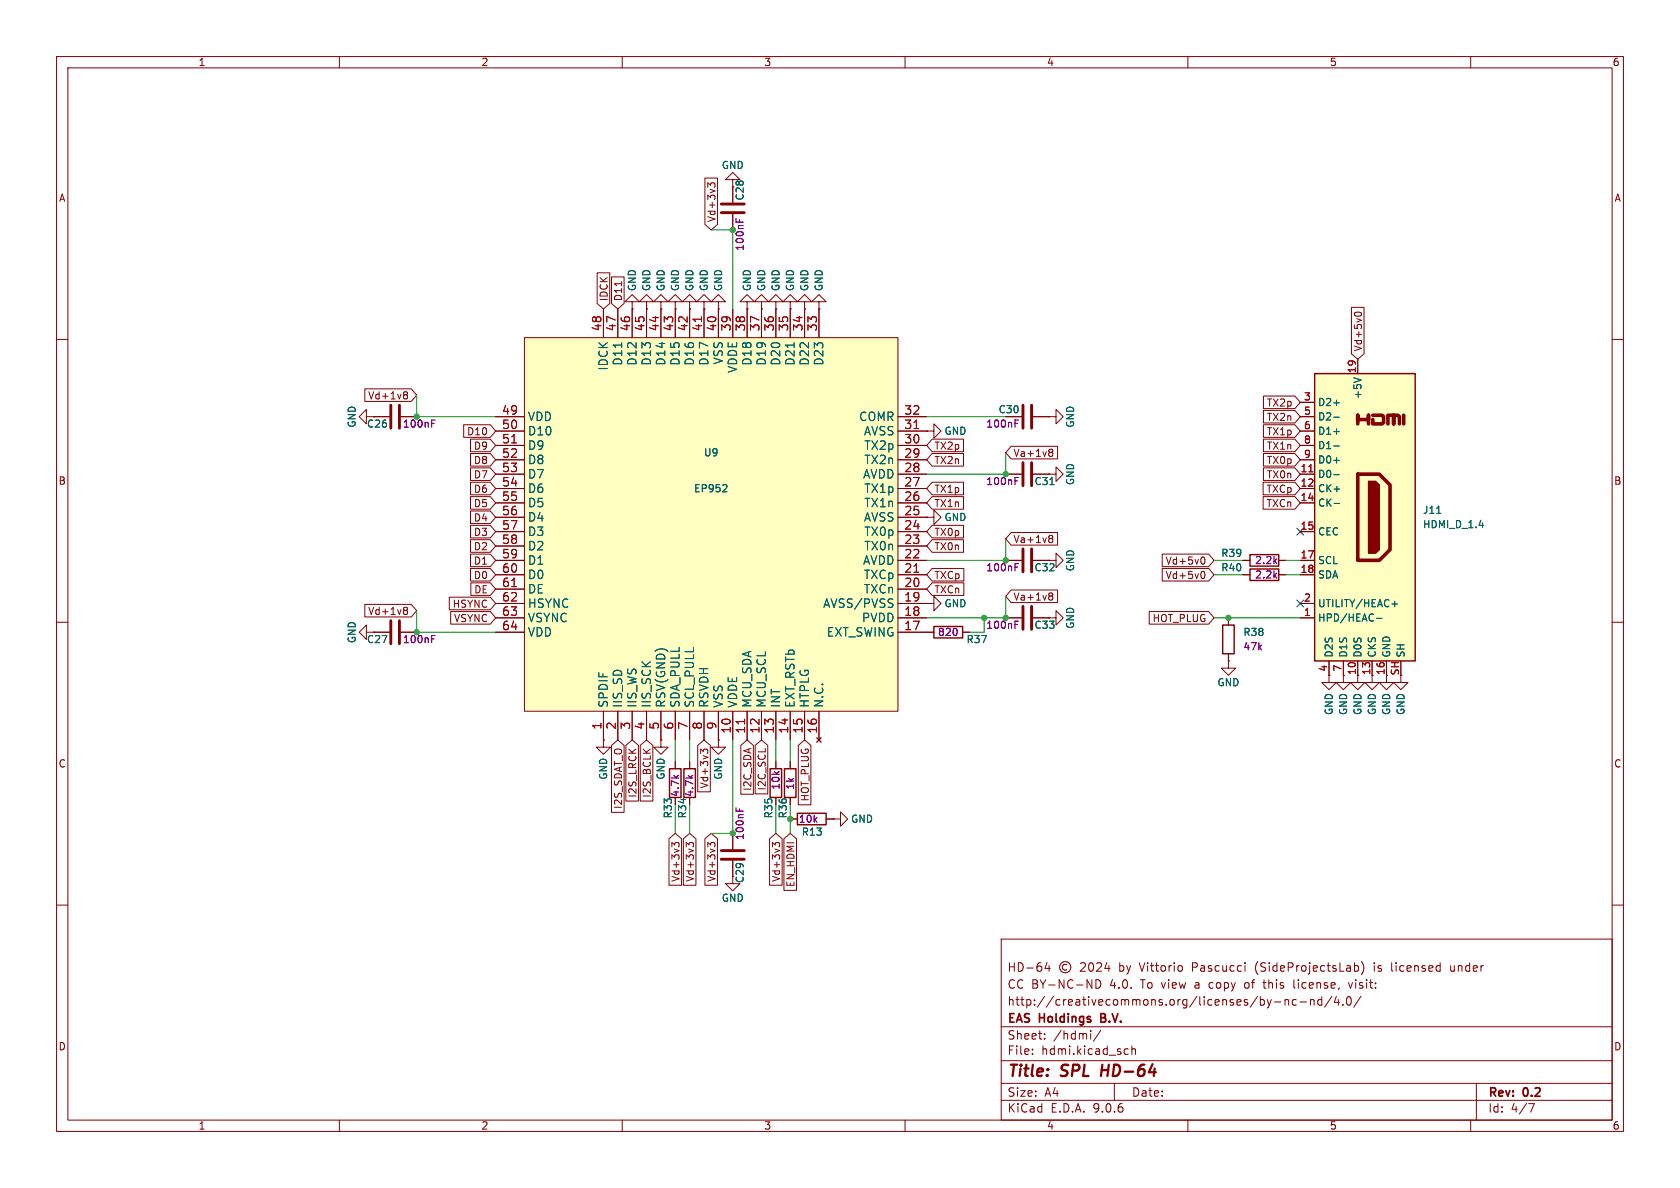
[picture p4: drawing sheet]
<svg xmlns="http://www.w3.org/2000/svg" width="297mm" height="210mm" viewBox="0 0 297 210" stroke-linecap="round" stroke-linejoin="round" font-family="sans-serif">
<g fill="none" stroke="#840000" stroke-width=".18">
<path d="M10 10h277v190h-277zM12 12h273v186h-273zM60 10v2M110 10v2M160 10v2M210 10v2M260 10v2M132.1 53.3h1.2l-1.2-1.2-1.3 1.2h1.3v1.3M132.1 54.6h.1M137.2 53.3h1.2l-1.2-1.2-1.3 1.2h1.3v1.3M137.2 54.6h.1M10 60h2"/>
<path d="M285 60h2M177.8 99.1h2.8M182.6 99.1h2.8M185.4 99.1h1.3v1.2l1.3-1.2-1.3-1.3v1.3M185.4 99.1h.1M219.7 99.1h1.3M226.1 99.1h1.2M10 110h2M64.8 111.8v-1.3l-1.3 1.3 1.3 1.2v-1.2h1.2M66 111.8h.1M163.8 106.7h1.3v-1.3l1.3 1.3-1.3 1.3v-1.3M163.8 106.7h.1"/>
<path d="M163.8 111.8h1.3M170.2 111.8h1.2M217.2 116.8v1.3h1.2l-1.2 1.3-1.3-1.3h1.3M217.2 116.8h.1M217.2 109.2v1.3M217.2 115.6v1.2M219.7 101.6h1.3M226.1 101.6h1.2M285 110h2M10 160h2M177 166h108v32h-108zM185.1 170.1l-.4 1.1h1"/>
<path d="M185.5 170.7v1M188.6 170.6a.52 .52 0 0 0-.8 .4 .52 .52 0 0 0 .8 .4M191 170.3l.6-.1 .2 .1 .1 .3-.9 1.1h.9M192.6 170.3l.2-.1a.81 .81 0 0 1 .6 .6 .81 .81 0 0 1-.3 .8l-.1 .1a.81 .81 0 0 1-.4-1.4zM193.7 173.2a.76 .76 0 0 1 .9 .7 .76 .76 0 0 1-.9 .8zM193.9 170.3l.6-.1 .2 .1v.3l-.9 1.1h.9M195.7 170.1l-.4 1.1h.9M196 170.7v1M208.9 170.8l.1 .2v.4l-.1 .2M220.1 170.2v.1M220.1 170.7v1M220.1 173.8v.8"/>
<path d="M223.2 173.7h.6M223.5 173.2v1.3l.2 .2M225.3 177.1h1.2M227.2 176.7v1M227.2 176.8l.2-.1 .3 .1 .1 .9M228.7 173.2v1.3l.3 .2M229.2 176.8l-.5-.1-.2 .3v.4l.1 .2h.6M229.8 177.1h1.2M231.7 176.8l.2-.1 .3 .1 .1 .9M231.7 176.7v1M233.7 176.8l-.5-.1-.2 .3v.4l.1 .2h.6M233.7 176.2v1.5"/>
<path d="M235.5 176.1l-1.3 2M236.2 176.1l-.3 1.1h.9M236.6 176.7v1M237.4 177.6v.1M238.2 176.3l.2-.1a.81 .81 0 0 1 .6 .6 .81 .81 0 0 1-.3 .8l-.2 .1a.81 .81 0 0 1-.3-1.4zM238.4 173.7l.3 1 .4-1M239.6 170.7h.3l.3 .3-.1 .6-.5 .1M240.6 176.1l-1.3 2M240.7 170a1.72 1.72 0 0 1 0 2.3M243 170.2v.1M243 170.7v1M246 170.2v1.3l.2 .2"/>
<path d="M256.5 170.7v.8v.1l.4 .1M285 160h2M60 198v2M110 198v2M160 198v2M177 194.5h108M177 191.5h108M177 187.5h108M177 181.5h108M182.5 186.3v.1M182.5 185.5v.1M184.7 183.6v.1"/>
<path d="M184.7 182.8v.1M192.8 182.7v1M194.6 182.1l-1.3 2M197 191.5v3M199 185.4l.5 .1M199.5 186.3l-.5 .1M200.1 185.5l.2-.1 .4 .1v.9M200.1 184.9v1.5M210 198v2M260 198v2M261 191.5v6.5M270.2 195.1h1l-.6 1.5"/>
<circle cx="188.3" cy="171" r="1"/>
</g>
<path d="M194.9 188.2l-.3 2" fill="none" stroke="#840000" stroke-width=".4"/>
<path d="M194.6 179.9h.5M195.1 179.2h-.5v1.5h.6" fill="none" stroke="#840000" stroke-width=".3"/>
<path d="M180.8 97v4.1M182.4 97v4.1" fill="none" stroke="#840000" stroke-width=".51"/>
<path d="M179.4 99.6h.6M179.4 100.2h.5" fill="none" stroke="#840084" stroke-width=".18"/>
<path d="M221 98h5.1v2.1h-5.1zM165.1 110.7h5.1v2.1h-5.1zM216.2 110.5h2v5.1h-2zM221 100.6h5.1v2h-5.1z" fill="none" stroke="#840000" stroke-width=".25"/>
<path d="M232.4 66h17.8v50.8h-17.8z" fill="#ffffc2"/>
<path d="M240 74.9v-1.5v.8h1.9v-.8v1.5M242.7 73.4h1.6l.3 .3v1l-.3 .2h-1.6v-.7M245.4 74.9v-1.5h1v1.5v-1.5h.7l.3 .3v1.2M248.2 73.4v1.5M240 83.8h3.8l1.9 1.9v11.5l-1.9 1.9h-3.8z" fill="none" stroke="#840000" stroke-width=".63"/>
<path d="M232.4 66h17.8v50.8h-17.8zM141 143.8h5v2h-5z" fill="none" stroke="#840000" stroke-width=".25"/>
<path d="M241.9 85.1h1.3l.6 .6v11.5l-.6 .6h-1.3z" fill="#840000" stroke="#840000" stroke-width=".25"/>
<g fill="none" stroke="#840000" stroke-width=".18">
<path d="M129.5 31.8h1.3l-1.3-1.3-1.2 1.3h1.2v1.2M129.5 33h.1M129.5 33v2.8M129.5 37.8v2.8M127 53.3h1.3l-1.3-1.2-1.3 1.2h1.3v1.3M127 54.6h.1M64.8 73.7v-1.3l-1.3 1.3 1.3 1.2v-1.2h1.2M66 73.7h.1M66 73.7h2.8M70.9 73.7h2.8M163.8 76.2h1.3v-1.3l1.3 1.3-1.3 1.3v-1.3M163.8 76.2h.1"/>
<path d="M229.9 71.1h2.5M229.9 73.7h2.5M229.9 76.2h2.5M229.9 78.7h2.5M240 63.5v2.5M229.9 81.3h2.5M229.9 83.8h2.5M229.9 86.4h2.5M229.9 88.9h2.5M229.9 94h2.5M229.9 99.1h2.5M66 111.8h2.8"/>
<path d="M70.9 111.8h2.8M229.9 101.6h2.5M229.9 106.7h2.5M229.9 109.2h2.5M234.9 116.8v3.9h1.3l-1.3 1.2-1.2-1.2h1.2M237.5 119.4v1.3h1.3l-1.3 1.2-1.3-1.2h1.3M237.5 119.4h.1M237.5 116.8v2.6M240 116.8v3.9h1.3l-1.3 1.2-1.2-1.2h1.2M242.6 116.8v3.9h1.2l-1.2 1.2-1.3-1.2h1.3M245.1 116.8v3.9h1.3l-1.3 1.2-1.3-1.2h1.3M247.6 119.4v1.3h1.3l-1.3 1.2-1.2-1.2h1.2"/>
<path d="M139.7 144.8h1.3M146 144.8h1.3M147.3 144.8h1.3v-1.3l1.3 1.3-1.3 1.3v-1.3M147.3 144.8h.1"/>
</g>
<g fill="none" stroke="#006464" stroke-width=".18">
<path d="M235.8 71.2h1M235.8 73.8h1M235.8 76.3h1M235.8 78.8h1M239.3 66.8l1.3 .4M235.8 81.4h1M235.8 83.9h1M235.9 89h.9M254 90.7h.7M261.5 92.9h.8M243.4 109.3h.9M246.1 106.8h.9"/>
<path d="M246.6 106.3v1"/>
</g>
<path d="M231.4 83.4h.7" fill="none" stroke="#a90000" stroke-width=".18"/>
<path d="M127.5 37.6h4.1M127.5 36.1h4.1M69.1 71.6v4.1M70.6 71.6v4.1M69.1 109.7v4.1M70.6 109.7v4.1" fill="none" stroke="#840000" stroke-width=".51"/>
<path d="M130.1 38.7v.6M130.7 38.8v.5M76.3 74.8h.4M76.3 74.2h.6M76.3 112.9h.4M76.3 112.3h.6" fill="none" stroke="#840084" stroke-width=".18"/>
<path d="M92.7 59.7h66v66h-66z" fill="#ffffc2"/>
<g fill="none" stroke="#840000" stroke-width=".18">
<path d="M124.6 31.5h2.2v8.2l-1.1 .9-1.1-.9zM126.4 32.9v-.3l-.2-.3-.5 .1-.1 .3-.5-.4v.8M129.5 33h.1M129.5 33v2.8M129.5 37.8v2.8M92.7 59.7h66v66h-66zM105.6 48.2h2.2v5.5l-1.1 .9-1.1-.9zM106.7 54.6v5.1M108.1 49h2.2v4.7l-1.1 .9-1.1-.9zM109.2 54.6v5.1M109.9 49.8v.7M111.8 53.3h1.2l-1.2-1.2-1.3 1.2h1.3v1.3"/>
<path d="M111.8 54.6h.1M111.8 54.6v5.1M114.3 53.3h1.3l-1.3-1.2-1.3 1.2h1.3v1.3M114.3 54.6h.1M114.3 54.6v5.1M116.8 53.3h1.3l-1.3-1.2-1.2 1.2h1.2v1.3M116.8 54.6h.1M116.8 54.6v5.1M119.4 53.3h1.2l-1.2-1.2-1.3 1.2h1.3v1.3M119.4 54.6h.1M119.4 54.6v5.1M121.9 53.3h1.3l-1.3-1.2-1.3 1.2h1.3v1.3"/>
<path d="M121.9 54.6h.1M121.9 54.6v5.1M124.5 53.3h1.2l-1.2-1.2-1.3 1.2h1.3v1.3M124.5 54.6h.1M124.5 54.6v5.1M127 54.6h.1M127 54.6v5.1M129.5 54.6v5.1M132.1 54.6h.1M132.1 54.6v5.1M134.6 53.3h1.3l-1.3-1.2-1.3 1.2h1.3v1.3M134.6 54.6h.1"/>
<path d="M134.6 54.6v5.1M137.2 54.6h.1M137.2 54.6v5.1M139.7 53.3h1.3l-1.3-1.2-1.3 1.2h1.3v1.3M139.7 54.6h.1M139.7 54.6v5.1M142.2 53.3h1.3l-1.3-1.2-1.2 1.2h1.2v1.3M142.2 54.6h.1M142.2 54.6v5.1M144.8 53.3h1.2l-1.2-1.2-1.3 1.2h1.3v1.3M144.8 54.6h.1M144.8 54.6v5.1"/>
<path d="M238.9 54.3h2.2v8.2l-1.1 1-1.1-1zM239.5 55.7l-.1-.1a.68 .68 0 0 1 .7-.4 .68 .68 0 0 1 .6 .4l-.1 .1M64.5 68.7h8.2l1 1.2-1 1.1h-8.2zM66 73.7h.1M66 73.7h2.8M70.9 73.7h2.8M71.6 69.3h.2l.2 .2-.2 .3M71.6 69.8h.2M71.8 69.8l.2 .2v.3l-.1 .2h-.3M82 75.1h4.7l.9 1.1-.9 1.1h-4.7zM83.2 77.6h3.5l.9 1.1-.9 1.2h-3.5zM87.6 73.7h5.1"/>
<path d="M87.6 76.2h5.1M87.6 78.7h5.1M158.7 73.7h5.1M158.7 76.2h5.1M158.7 78.7h5.1M163.8 76.2h.1M164.8 77.6h5.5v2.3h-5.5l-1-1.2zM177.8 73.7h2.8M178.8 78.9h8.2v2.2h-8.2l-1-1.1zM182.6 73.7h2.8M185.4 73.7h1.3v1.2l1.3-1.2-1.3-1.3v1.3M185.4 73.7h.1"/>
<path d="M185.6 79.4h.3l.2 .3-.2 .3M185.6 80h.3M185.9 80l.2 .2v.2l-.1 .2-.4 .1M223.4 75.1h5.5l1 1.1-1 1.1h-5.5zM223.4 72.5h5.5l1 1.2-1 1.1h-5.5zM223.4 77.6h5.5l1 1.1-1 1.2h-5.5zM223.4 70h5.5l1 1.1-1 1.1h-5.5zM229.9 73.7h2.5M229.9 76.2h2.5M229.9 78.7h2.5M229.9 71.1h2.5M240 63.5v2.5"/>
<path d="M83.2 80.2h3.5l.9 1.1-.9 1.1h-3.5zM83.2 97.9h3.5l.9 1.2-.9 1.1h-3.5zM83.2 92.9h3.5l.9 1.1-.9 1.1h-3.5zM83.2 95.4h3.5l.9 1.1-.9 1.1h-3.5zM83.2 90.3h3.5l.9 1.1-.9 1.2h-3.5zM83.2 87.8h3.5l.9 1.1-.9 1.1h-3.5zM83.2 85.2h3.5l.9 1.2-.9 1.1h-3.5zM83.2 82.7h3.5l.9 1.1-.9 1.1h-3.5zM87.6 81.3h5.1M87.6 83.8h5.1M87.6 86.4h5.1M87.6 88.9h5.1"/>
<path d="M87.6 91.4h5.1M87.6 94h5.1M87.6 96.5h5.1M87.6 99.1h5.1M158.7 81.3h5.1M158.7 83.8h5.1M158.7 86.4h5.1M158.7 88.9h5.1M158.7 91.4h5.1M158.7 94h5.1M158.7 96.5h5.1M158.7 99.1h5.1"/>
<path d="M163.8 91.4h1.3v-1.2l1.3 1.2-1.3 1.3v-1.3M163.8 91.4h.1M164.8 95.4h5.5v2.2h-5.5l-1-1.1zM164.8 85.2h5.5v2.3h-5.5l-1-1.1zM164.8 80.2h5.5v2.2h-5.5l-1-1.1zM164.8 92.9h5.5v2.2h-5.5l-1-1.1zM164.8 87.8h5.5v2.2h-5.5l-1-1.1zM177.8 83.8h2.8M177.8 99.1h2.8M178.8 94.1h8.2v2.3h-8.2l-1-1.1zM182.6 83.8h2.8M182.6 99.1h2.8"/>
<path d="M185.4 83.8h1.3v1.3l1.3-1.3-1.3-1.2v1.2M185.4 83.8h.1M185.4 99.1h.1M185.6 94.7h.3l.2 .2-.2 .3M185.6 95.2h.3M185.9 95.2l.2 .2v.3l-.1 .2h-.4M205.5 97.9h8.2l.9 1.2-.9 1.1h-8.2zM212.5 98.5h.1a.68 .68 0 0 1 .4 .6 .68 .68 0 0 1-.4 .6h-.1M219.7 99.1h1.3M223.3 87.8h5.6l1 1.1-1 1.1h-5.6zM223.3 85.2h5.6l1 1.2-1 1.1h-5.6zM223.4 80.2h5.5l1 1.1-1 1.1h-5.5z"/>
<path d="M223.4 82.7h5.5l1 1.1-1 1.1h-5.5zM226.1 99.1h1.2M229.9 81.3h2.5M229.9 83.8h2.5M229.9 86.4h2.5M229.9 88.9h2.5M229.9 94h2.5M229.9 99.1h2.5M64.5 106.8h8.2l1 1.2-1 1.1h-8.2zM66 111.8h.1M66 111.8h2.8M70.9 111.8h2.8"/>
<path d="M71.6 107.4h.2l.2 .2-.2 .3M71.6 107.9h.2M71.8 107.9l.2 .2v.3l-.1 .2h-.3M79.4 105.6h7.3l.9 1.1-.9 1.1h-7.3zM79.7 108.1h7l.9 1.1-.9 1.1h-7zM83.2 100.5h3.5l.9 1.1-.9 1.1h-3.5zM83.2 103h3.5l.9 1.1-.9 1.2h-3.5zM87.6 101.6h5.1M87.6 104.1h5.1M87.6 106.7h5.1M87.6 109.2h5.1M87.6 111.8h5.1"/>
<path d="M158.7 101.6h5.1M158.7 104.1h5.1M158.7 106.7h5.1M158.7 109.2h5.1M158.7 111.8h6.4M163.8 106.7h.1M164.8 103h5.6v2.3h-5.6l-1-1.2zM164.8 100.5h5.6v2.2h-5.6l-1-1.1zM170.2 111.8h1.2M177.8 109.2h2.8M178.8 104.3h8.2v2.2h-8.2l-1-1.1zM182.6 109.2h2.8"/>
<path d="M185.4 109.2h1.3v1.3l1.3-1.3-1.3-1.2v1.2M185.4 109.2h.1M185.6 104.8h.3l.2 .3-.2 .3M185.6 105.4h.3M185.9 105.4l.2 .2v.2l-.1 .2-.4 .1M203.2 108.1h10.5l.9 1.1-.9 1.1h-10.5zM205.5 100.5h8.2l.9 1.1-.9 1.1h-8.2zM212.5 101.1l.1-.1a.68 .68 0 0 1 .4 .6 .68 .68 0 0 1-.4 .7l-.1-.1M217.2 116.8h.1M217.2 109.2v1.3M217.2 115.6v1.2M219.7 101.6h1.3"/>
<path d="M226.1 101.6h1.2M229.9 101.6h2.5M229.9 106.7h2.5M229.9 109.2h2.5M234.9 116.8v2.6M237.5 119.4h.1M237.5 116.8v2.6M240 116.8v2.6M242.6 116.8v2.6M245.1 116.8v2.6M106.7 130.8v1.3h1.2l-1.2 1.3-1.3-1.3h1.3M106.7 130.8h.1"/>
<path d="M106.7 125.7v5.1M108.1 131.8l1.1-1 1.1 1v11.8h-2.2zM109.2 125.7v5.1M110.6 131.8l1.2-1 1.1 1v9.8h-2.3zM111.8 125.7v5.1M113.2 131.8l1.1-1 1.1 1v9.8h-2.2zM114.3 125.7v5.1M116.8 130.8v1.3h1.3l-1.3 1.3-1.2-1.3h1.2M116.8 130.8h.1M116.8 125.7v5.1M119.4 125.7v5.1M119.4 134.6v1.3"/>
<path d="M121.9 125.7v5.1M121.9 134.6v1.3M123.3 131.8l1.2-1 1.1 1v8.2h-2.3zM124.5 125.7v5.1M125.1 133v-.3l-.2-.3-.4 .1-.2 .3-.4-.4v.8M127 130.8v1.3h1.3l-1.3 1.3-1.3-1.3h1.3M127 130.8h.1M127 125.7v5.1M129.5 125.7v5.1M131 131.8l1.1-1 1.1 1v8.6h-2.2zM132.1 125.7v5.1M133.5 131.8l1.1-1 1.1 1v8.5h-2.2z"/>
<path d="M134.6 125.7v5.1M137.2 125.7v5.1M137.2 134.6v1.3M139.7 125.7v5.1M139.7 134.6v1.3M141.1 131.8l1.1-1 1.2 1v10.5h-2.3zM142.2 125.7v5.1M144.4 130.4l.8 .8M144.8 125.7v5.1M145.2 130.4l-.8 .8M118.3 148.3l1.1-1 1.1 1v8.2h-2.2zM120.1 149.5v-.3l-.3-.3-.4 .1-.1 .4-.5-.5v.8"/>
<path d="M120.8 148.3l1.1-1 1.1 1v8.2h-2.2zM122.6 149.5v-.3l-.3-.3-.4 .1-.1 .4-.5-.5v.8M124.6 148.3l1.1-1 1.1 1v8.2h-2.2zM126.4 149.5v-.3l-.2-.3-.5 .1-.1 .4-.5-.5v.8M129.5 154.9v1.3h1.3l-1.3 1.3-1.2-1.3h1.2M129.5 154.9h.1M129.5 147.3v2.8M129.5 152.1v2.8M136 148.3l1.2-1 1.1 1v8.2h-2.3zM137.2 141v1.2M137.8 149.5v-.3l-.2-.3-.4 .1-.2 .4-.4-.5v.8M138.6 148.3l1.1-1 1.1 1v9.1h-2.2z"/>
<path d="M139.7 141v1.2M139.7 144.8h1.3M146 144.8h1.3M147.3 144.8h.1"/>
</g>
<path d="M124 56v.9M90.5 78.3h.8M161.6 75.8h.8M231.4 83.4h.7M90.5 103.7h.8M161.6 101.2h.8M131.6 127.1v.9" fill="none" stroke="#a90000" stroke-width=".18"/>
<g fill="none" stroke="#006464" stroke-width=".18">
<path d="M235.8 71.2h1M235.8 73.8h1M235.8 76.3h1M235.8 78.8h1M239.3 66.8l1.3 .4M128.4 85.7l.1 .2v.3l-.8 .7h.8M185.6 85.7h.7M235.8 81.4h1M235.8 83.9h1M235.9 89h.9M254 90.7h.7M261.5 92.9h.8"/>
<path d="M157.6 105.9h.3M157.8 106.8v.4M243.4 109.3h.9M246.1 106.8h.9M246.6 106.3v1"/>
</g>
<path d="M118.4 135.9h2v5.1h-2zM120.9 135.9h2v5.1h-2zM136.1 135.9h2.1v5.1h-2.1zM138.7 135.9h2v5.1h-2z" fill="none" stroke="#840000" stroke-width=".25"/>
<path d="M180.8 71.6v4.1M182.4 71.6v4.1M180.8 81.8v4.1M182.4 81.8v4.1M180.8 107.2v4.1M182.4 107.2v4.1M127.5 150.4h4.1M127.5 151.9h4.1" fill="none" stroke="#840000" stroke-width=".51"/>
<g fill="none" stroke="#840084" stroke-width=".18">
<path d="M130.1 38.7v.6M130.7 38.8v.5M76.3 74.8h.4M76.3 74.2h.6M179.4 74.8h.5M179.4 74.2h.6M179.4 85h.5M179.4 84.4h.6M179.4 99.6h.6M76.3 112.9h.4M76.3 112.3h.6M179.4 110.4h.5"/>
<path d="M179.4 109.8h.6M179.4 100.2h.5M130.1 142.8v.6M130.7 143v.4"/>
</g>
<g fill="none" stroke="#009600" stroke-width=".18">
<path d="M125.7 40.6h3.8v14M73.7 69.9v3.8h13.9M163.8 73.7h14M177.8 80v3.8h-14M177.8 95.3v3.8h-14M214.6 99.1h5.1M227.3 99.1h2.6M73.7 108v3.8h13.9M174 109.2v2.6h-2.6M177.8 105.4v3.8h-14M214.6 109.2h15.3M214.6 101.6h5.1"/>
<path d="M227.3 101.6h2.6M119.4 130.8v3.8M121.9 130.8v3.8M129.5 130.8v16.5h-3.8M137.2 130.8v3.8M139.7 130.8v3.8M119.4 142.2v5.1M121.9 142.2v5.1M137.2 142.2v5.1M139.7 144.8v2.5"/>
</g>
<path d="M229.3 93.4l1.2 1.2M230.5 93.4l-1.2 1.2M229.3 106.1l1.2 1.2M230.5 106.1l-1.2 1.2" fill="none" stroke="#000084" stroke-width=".18"/>
<g fill="#009600" stroke="#009600" stroke-width=".18">
<circle cx="73.7" cy="73.7" r=".46"/>
<circle cx="73.7" cy="111.8" r=".46"/>
<circle cx="129.5" cy="40.6" r=".46"/>
<circle cx="174" cy="109.2" r=".46"/>
<circle cx="177.8" cy="109.2" r=".46"/>
<circle cx="177.8" cy="83.8" r=".46"/>
<circle cx="177.8" cy="99.1" r=".46"/>
<circle cx="139.7" cy="144.8" r=".46"/>
<circle cx="129.5" cy="147.3" r=".46"/>
<circle cx="217.2" cy="109.2" r=".46"/>
</g>
<g font-size="2.8" fill="#840000">
<text x="178" y="190.9">Title:</text>
<text x="187.7" y="190.9">SPL</text>
<text x="195.5" y="190.9">HD-64</text>
</g>
<g font-size="2.1" fill="#a90000">
<text x="106.4" y="58.7" transform="rotate(-90 106.4 58.7)">48</text>
<text x="109" y="58.7" transform="rotate(-90 109 58.7)">47</text>
<text x="111.5" y="58.7" transform="rotate(-90 111.5 58.7)">46</text>
<text x="114" y="58.7" transform="rotate(-90 114 58.7)">45</text>
<text x="116.6" y="58.7" transform="rotate(-90 116.6 58.7)">44</text>
<text x="119.1" y="58.7" transform="rotate(-90 119.1 58.7)">43</text>
<text x="121.7" y="58.7" transform="rotate(-90 121.7 58.7)">42</text>
<text x="124.2" y="58.7" transform="rotate(-90 124.2 58.7)">41</text>
<text x="126.7" y="58.7" transform="rotate(-90 126.7 58.7)">40</text>
<text x="129.3" y="58.7" transform="rotate(-90 129.3 58.7)">39</text>
<text x="131.8" y="58.7" transform="rotate(-90 131.8 58.7)">38</text>
<text x="134.4" y="58.7" transform="rotate(-90 134.4 58.7)">37</text>
<text x="136.9" y="58.7" transform="rotate(-90 136.9 58.7)">36</text>
<text x="139.4" y="58.7" transform="rotate(-90 139.4 58.7)">35</text>
<text x="142" y="58.7" transform="rotate(-90 142 58.7)">34</text>
<text x="144.5" y="58.7" transform="rotate(-90 144.5 58.7)">33</text>
<text x="88.7" y="73.4">49</text>
<text x="88.7" y="75.9">50</text>
<text x="159.8" y="73.4">32</text>
<text x="159.8" y="75.9">31</text>
<text x="88.7" y="78.5">51</text>
<text x="88.7" y="81">52</text>
<text x="88.7" y="83.6">53</text>
<text x="159.8" y="78.5">30</text>
<text x="159.8" y="81">29</text>
<text x="159.8" y="83.6">28</text>
<text x="88.7" y="86.1">54</text>
<text x="88.7" y="88.6">55</text>
<text x="159.8" y="86.1">27</text>
<text x="159.8" y="88.6">26</text>
<text x="88.7" y="91.2">56</text>
<text x="88.7" y="93.7">57</text>
<text x="159.8" y="91.2">25</text>
<text x="159.8" y="93.7">24</text>
<text x="88.7" y="96.3">58</text>
<text x="88.7" y="98.8">59</text>
<text x="88.7" y="101.3">60</text>
<text x="159.8" y="96.3">23</text>
<text x="159.8" y="98.8">22</text>
<text x="159.8" y="101.3">21</text>
<text x="88.7" y="103.9">61</text>
<text x="88.7" y="106.4">62</text>
<text x="159.8" y="103.9">20</text>
<text x="159.8" y="106.4">19</text>
<text x="88.7" y="109">63</text>
<text x="88.7" y="111.5">64</text>
<text x="159.8" y="109">18</text>
<text x="159.8" y="111.5">17</text>
<text x="106.4" y="129.1" transform="rotate(-90 106.4 129.1)">1</text>
<text x="109" y="129.1" transform="rotate(-90 109 129.1)">2</text>
<text x="111.5" y="129.1" transform="rotate(-90 111.5 129.1)">3</text>
<text x="114" y="129.1" transform="rotate(-90 114 129.1)">4</text>
<text x="116.6" y="129.1" transform="rotate(-90 116.6 129.1)">5</text>
<text x="119.1" y="129.1" transform="rotate(-90 119.1 129.1)">6</text>
<text x="121.7" y="129.1" transform="rotate(-90 121.7 129.1)">7</text>
<text x="124.2" y="129.1" transform="rotate(-90 124.2 129.1)">8</text>
<text x="126.7" y="129.1" transform="rotate(-90 126.7 129.1)">9</text>
<text x="129.3" y="129.8" transform="rotate(-90 129.3 129.8)">10</text>
<text x="131.8" y="129.8" transform="rotate(-90 131.8 129.8)">11</text>
<text x="134.4" y="129.8" transform="rotate(-90 134.4 129.8)">12</text>
<text x="136.9" y="129.8" transform="rotate(-90 136.9 129.8)">13</text>
<text x="139.4" y="129.8" transform="rotate(-90 139.4 129.8)">14</text>
<text x="142" y="129.8" transform="rotate(-90 142 129.8)">15</text>
<text x="144.5" y="129.8" transform="rotate(-90 144.5 129.8)">16</text>
</g>
<g font-size="2.1" fill="#006464">
<text x="107.7" y="65.6" transform="rotate(-90 107.7 65.6)">IDCK</text>
<text x="110.2" y="64.7" transform="rotate(-90 110.2 64.7)">D11</text>
<text x="112.7" y="64.7" transform="rotate(-90 112.7 64.7)">D12</text>
<text x="115.3" y="64.7" transform="rotate(-90 115.3 64.7)">D13</text>
<text x="117.8" y="64.7" transform="rotate(-90 117.8 64.7)">D14</text>
<text x="120.4" y="64.7" transform="rotate(-90 120.4 64.7)">D15</text>
<text x="122.9" y="64.7" transform="rotate(-90 122.9 64.7)">D16</text>
<text x="125.4" y="64.7" transform="rotate(-90 125.4 64.7)">D17</text>
<text x="128" y="64.5" transform="rotate(-90 128 64.5)">VSS</text>
<text x="130.5" y="66" transform="rotate(-90 130.5 66)">VDDE</text>
<text x="133.1" y="64.7" transform="rotate(-90 133.1 64.7)">D18</text>
<text x="135.6" y="64.7" transform="rotate(-90 135.6 64.7)">D19</text>
<text x="138.1" y="64.7" transform="rotate(-90 138.1 64.7)">D20</text>
<text x="140.7" y="64.7" transform="rotate(-90 140.7 64.7)">D21</text>
<text x="143.2" y="64.7" transform="rotate(-90 143.2 64.7)">D22</text>
<text x="145.8" y="64.7" transform="rotate(-90 145.8 64.7)">D23</text>
<text x="93.2" y="74.6">VDD</text>
<text x="93.2" y="77.2">D10</text>
<text x="151.8" y="74.6">COMR</text>
<text x="152.7" y="77.2">AVSS</text>
<text x="93.2" y="79.7">D9</text>
<text x="93.2" y="82.3">D8</text>
<text x="152.7" y="79.7">TX2p</text>
<text x="152.7" y="82.3">TX2n</text>
<text x="93.2" y="84.8">D7</text>
<text x="93.2" y="87.3">D6</text>
<text x="93.2" y="89.9">D5</text>
<text x="152.5" y="84.8">AVDD</text>
<text x="152.7" y="87.3">TX1p</text>
<text x="152.7" y="89.9">TX1n</text>
<text x="93.2" y="92.4">D4</text>
<text x="93.2" y="95">D3</text>
<text x="152.7" y="92.4">AVSS</text>
<text x="152.7" y="95">TX0p</text>
<text x="93.2" y="97.5">D2</text>
<text x="93.2" y="100">D1</text>
<text x="152.5" y="100">AVDD</text>
<text x="152.7" y="97.5">TX0n</text>
<text x="93.2" y="102.6">D0</text>
<text x="93.2" y="105.1">DE</text>
<text x="93.2" y="107.7">HSYNC</text>
<text x="145.5" y="107.7">AVSS/PVSS</text>
<text x="152.7" y="102.6">TXCp</text>
<text x="152.7" y="105.1">TXCn</text>
<text x="93.2" y="110.2">VSYNC</text>
<text x="93.2" y="112.7">VDD</text>
<text x="146.1" y="112.7">EXT_SWING</text>
<text x="152.3" y="110.2">PVDD</text>
<text x="107.7" y="125.2" transform="rotate(-90 107.7 125.2)">SPDIF</text>
<text x="110.2" y="125.2" transform="rotate(-90 110.2 125.2)">IIS_SD</text>
<text x="112.7" y="125.2" transform="rotate(-90 112.7 125.2)">IIS_WS</text>
<text x="115.3" y="125.2" transform="rotate(-90 115.3 125.2)">IIS_SCK</text>
<text x="117.8" y="125.2" transform="rotate(-90 117.8 125.2)">RSV(GND)</text>
<text x="120.4" y="125.2" transform="rotate(-90 120.4 125.2)">SDA_PULL</text>
<text x="122.9" y="125.2" transform="rotate(-90 122.9 125.2)">SCL_PULL</text>
<text x="125.4" y="125.2" transform="rotate(-90 125.4 125.2)">RSVDH</text>
<text x="128" y="125.2" transform="rotate(-90 128 125.2)">VSS</text>
<text x="130.5" y="125.2" transform="rotate(-90 130.5 125.2)">VDDE</text>
<text x="133.1" y="125.2" transform="rotate(-90 133.1 125.2)">MCU_SDA</text>
<text x="135.6" y="125.2" transform="rotate(-90 135.6 125.2)">MCU_SCL</text>
<text x="138.1" y="125.2" transform="rotate(-90 138.1 125.2)">INT</text>
<text x="140.7" y="125.2" transform="rotate(-90 140.7 125.2)">EXT_RSTb</text>
<text x="143.2" y="125.2" transform="rotate(-90 143.2 125.2)">HTPLG</text>
<text x="145.8" y="125.2" transform="rotate(-90 145.8 125.2)">N.C.</text>
</g>
<g font-size="2.1" fill="#840000">
<text x="178" y="172">HD-64</text>
<text x="198" y="172">by</text>
<text x="201.8" y="172">Vittorio</text>
<text x="211.1" y="172">Pascucci</text>
<text x="222.4" y="172">(SideProjectsLab)</text>
<text x="243.6" y="172">is</text>
<text x="246.8" y="172">licensed</text>
<text x="257.4" y="172">under</text>
<text x="178" y="178">http://creativecommons.org/licenses/by-nc-nd/4.0/</text>
<text x="178" y="175">CC BY-NC-ND</text>
<text x="196.2" y="175">4.0.</text>
<text x="201.8" y="175">To view</text>
<text x="211.6" y="175">a</text>
<text x="214.3" y="175">copy</text>
<text x="220.7" y="175">of</text>
<text x="224.3" y="175">this</text>
<text x="229.7" y="175">license,</text>
<text x="239.6" y="175">visit:</text>
<text x="178" y="184">Sheet:</text>
<text x="178" y="181.2">EAS</text>
<text x="183.8" y="181.2">Holdings</text>
<text x="186.2" y="184">/hdmi/</text>
<text x="195.3" y="181.2">B.V.</text>
<text x="178" y="186.7">File:</text>
<text x="184.1" y="186.7">hdmi.kicad_sch</text>
<text x="178" y="196.9">KiCad</text>
<text x="178" y="194.1">Size:</text>
<text x="184.7" y="194.1">A4</text>
<text x="185.7" y="196.9">E.D.A.</text>
<text x="193.3" y="196.9">9.0.6</text>
<text x="200" y="194.1">Date:</text>
<text x="263" y="194.3">Rev:</text>
<text x="263" y="196.9">Id:</text>
<text x="267.1" y="196.9">4/7</text>
<text x="269.4" y="194.3">0.2</text>
</g>
<g font-size="1.8" fill="#840000">
<text x="35" y="11.9">1</text>
<text x="85" y="11.9">2</text>
<text x="135" y="11.9">3</text>
<text x="185" y="11.9">4</text>
<text x="235" y="11.9">5</text>
<text x="285" y="11.9">6</text>
<text x="10.3" y="35.9">A</text>
<text x="285.3" y="35.9">A</text>
<text x="126.7" y="39.4" transform="rotate(-90 126.7 39.4)">Vd+3v3</text>
<text x="107.6" y="53.3" transform="rotate(-90 107.6 53.3)">IDCK</text>
<text x="110.2" y="53.3" transform="rotate(-90 110.2 53.3)">D11</text>
<text x="241" y="62.2" transform="rotate(-90 241 62.2)">Vd+5v0</text>
<text x="65" y="70.8">Vd+1v8</text>
<text x="82.5" y="77.2">D10</text>
<text x="223.9" y="77.2">TX1p</text>
<text x="223.9" y="74.6">TX2n</text>
<text x="223.9" y="72.1">TX2p</text>
<text x="83.7" y="82.2">D8</text>
<text x="83.7" y="79.7">D9</text>
<text x="165.1" y="82.2">TX2n</text>
<text x="165.1" y="79.7">TX2p</text>
<text x="179.1" y="81">Va+1v8</text>
<text x="223.9" y="82.2">TX0p</text>
<text x="223.9" y="79.7">TX1n</text>
<text x="10.3" y="85.9">B</text>
<text x="83.7" y="89.9">D5</text>
<text x="83.7" y="87.3">D6</text>
<text x="83.7" y="84.8">D7</text>
<text x="165.1" y="87.3">TX1p</text>
<text x="165.1" y="89.9">TX1n</text>
<text x="223.8" y="89.9">TXCn</text>
<text x="223.8" y="87.3">TXCp</text>
<text x="223.9" y="84.8">TX0n</text>
<text x="285.3" y="85.9">B</text>
<text x="83.7" y="94.9">D3</text>
<text x="83.7" y="92.4">D4</text>
<text x="165.1" y="94.9">TX0p</text>
<text x="83.7" y="100">D1</text>
<text x="83.7" y="97.5">D2</text>
<text x="165.1" y="97.5">TX0n</text>
<text x="179.1" y="96.2">Va+1v8</text>
<text x="206" y="100">Vd+5v0</text>
<text x="79.9" y="107.6">HSYNC</text>
<text x="83.7" y="102.6">D0</text>
<text x="83.7" y="105.1">DE</text>
<text x="165.1" y="105.1">TXCn</text>
<text x="165.1" y="102.6">TXCp</text>
<text x="179.1" y="106.4">Va+1v8</text>
<text x="206" y="102.6">Vd+5v0</text>
<text x="65" y="108.9">Vd+1v8</text>
<text x="80.2" y="110.2">VSYNC</text>
<text x="203.7" y="110.2">HOT_PLUG</text>
<text x="234.7" y="118.8" transform="rotate(-90 234.7 118.8)">4</text>
<text x="239.8" y="119.4" transform="rotate(-90 239.8 119.4)">10</text>
<text x="242.3" y="119.4" transform="rotate(-90 242.3 119.4)">13</text>
<text x="244.9" y="119.4" transform="rotate(-90 244.9 119.4)">16</text>
<text x="247.4" y="119.5" transform="rotate(-90 247.4 119.5)">SH</text>
<text x="10.3" y="135.9">C</text>
<text x="285.3" y="135.9">C</text>
<text x="110.2" y="143.1" transform="rotate(-90 110.2 143.1)">I2S_SDAT_O</text>
<text x="112.7" y="141.1" transform="rotate(-90 112.7 141.1)">I2S_LRCK</text>
<text x="115.3" y="141.1" transform="rotate(-90 115.3 141.1)">I2S_BCLK</text>
<text x="125.4" y="139.5" transform="rotate(-90 125.4 139.5)">Vd+3v3</text>
<text x="133" y="139.9" transform="rotate(-90 133 139.9)">I2C_SDA</text>
<text x="135.6" y="139.8" transform="rotate(-90 135.6 139.8)">I2C_SCL</text>
<text x="143.2" y="141.8" transform="rotate(-90 143.2 141.8)">HOT_PLUG</text>
<text x="119" y="144.8" transform="rotate(-90 119 144.8)">R33</text>
<text x="121.5" y="144.8" transform="rotate(-90 121.5 144.8)">R34</text>
<text x="120.3" y="156" transform="rotate(-90 120.3 156)">Vd+3v3</text>
<text x="122.9" y="156" transform="rotate(-90 122.9 156)">Vd+3v3</text>
<text x="126.7" y="156" transform="rotate(-90 126.7 156)">Vd+3v3</text>
<text x="138.1" y="156" transform="rotate(-90 138.1 156)">Vd+3v3</text>
<text x="140.7" y="156.9" transform="rotate(-90 140.7 156.9)">EN_HDMI</text>
<text x="10.3" y="185.9">D</text>
<text x="285.3" y="185.9">D</text>
<text x="35" y="199.9">1</text>
<text x="85" y="199.9">2</text>
<text x="135" y="199.9">3</text>
<text x="185" y="199.9">4</text>
<text x="235" y="199.9">5</text>
<text x="285" y="199.9">6</text>
</g>
<g font-size="1.8" fill="#006464">
<text x="127.5" y="30.1">GND</text>
<text x="131.7" y="35.6" transform="rotate(-90 131.7 35.6)">C28</text>
<text x="112.6" y="51.6" transform="rotate(-90 112.6 51.6)">GND</text>
<text x="115.2" y="51.6" transform="rotate(-90 115.2 51.6)">GND</text>
<text x="117.7" y="51.6" transform="rotate(-90 117.7 51.6)">GND</text>
<text x="120.2" y="51.6" transform="rotate(-90 120.2 51.6)">GND</text>
<text x="122.8" y="51.6" transform="rotate(-90 122.8 51.6)">GND</text>
<text x="125.3" y="51.6" transform="rotate(-90 125.3 51.6)">GND</text>
<text x="127.9" y="51.6" transform="rotate(-90 127.9 51.6)">GND</text>
<text x="132.9" y="51.6" transform="rotate(-90 132.9 51.6)">GND</text>
<text x="135.5" y="51.6" transform="rotate(-90 135.5 51.6)">GND</text>
<text x="138" y="51.6" transform="rotate(-90 138 51.6)">GND</text>
<text x="140.6" y="51.6" transform="rotate(-90 140.6 51.6)">GND</text>
<text x="143.1" y="51.6" transform="rotate(-90 143.1 51.6)">GND</text>
<text x="145.6" y="51.6" transform="rotate(-90 145.6 51.6)">GND</text>
<text x="232.9" y="72">D2+</text>
<text x="240.9" y="70.6" transform="rotate(-90 240.9 70.6)">+5V</text>
<text x="63.1" y="75.7" transform="rotate(-90 63.1 75.7)">GND</text>
<text x="64.8" y="75.8">C26</text>
<text x="166.9" y="77.1">GND</text>
<text x="176.4" y="73.3">C30</text>
<text x="190.1" y="75.7" transform="rotate(-90 190.1 75.7)">GND</text>
<text x="232.9" y="74.5">D2-</text>
<text x="232.9" y="77.1">D1+</text>
<text x="124.4" y="80.9">U9</text>
<text x="232.9" y="79.6">D1-</text>
<text x="232.9" y="82.1">D0+</text>
<text x="122.6" y="87.2">EP952</text>
<text x="182.8" y="86">C31</text>
<text x="190.1" y="85.9" transform="rotate(-90 190.1 85.9)">GND</text>
<text x="232.9" y="84.7">D0-</text>
<text x="232.9" y="87.2">CK+</text>
<text x="232.9" y="89.8">CK-</text>
<text x="166.9" y="92.3">GND</text>
<text x="232.9" y="94.8">CEC</text>
<text x="251.5" y="93.6">HDMI_D_1.4</text>
<text x="251.5" y="91">J11</text>
<text x="182.8" y="101.2">C32</text>
<text x="190.1" y="101.1" transform="rotate(-90 190.1 101.1)">GND</text>
<text x="215.8" y="98.7">R39</text>
<text x="215.8" y="101.2">R40</text>
<text x="232.9" y="99.9">SCL</text>
<text x="166.9" y="107.5">GND</text>
<text x="232.9" y="102.5">SDA</text>
<text x="232.9" y="107.5">UTILITY/HEAC+</text>
<text x="63.1" y="113.8" transform="rotate(-90 63.1 113.8)">GND</text>
<text x="64.8" y="113.9">C27</text>
<text x="170.8" y="113.9">R37</text>
<text x="182.8" y="111.4">C33</text>
<text x="190.1" y="111.3" transform="rotate(-90 190.1 111.3)">GND</text>
<text x="219.7" y="112.6">R38</text>
<text x="232.9" y="110.1">HPD/HEAC-</text>
<text x="235.8" y="116.3" transform="rotate(-90 235.8 116.3)">D2S</text>
<text x="238.4" y="116.3" transform="rotate(-90 238.4 116.3)">D1S</text>
<text x="240.9" y="116.3" transform="rotate(-90 240.9 116.3)">D0S</text>
<text x="243.4" y="116.3" transform="rotate(-90 243.4 116.3)">CKS</text>
<text x="246" y="116.3" transform="rotate(-90 246 116.3)">GND</text>
<text x="248.5" y="116.3" transform="rotate(-90 248.5 116.3)">SH</text>
<text x="215.1" y="121.5">GND</text>
<text x="235.8" y="126.5" transform="rotate(-90 235.8 126.5)">GND</text>
<text x="238.4" y="126.5" transform="rotate(-90 238.4 126.5)">GND</text>
<text x="240.9" y="126.5" transform="rotate(-90 240.9 126.5)">GND</text>
<text x="243.4" y="126.5" transform="rotate(-90 243.4 126.5)">GND</text>
<text x="246" y="126.5" transform="rotate(-90 246 126.5)">GND</text>
<text x="248.5" y="126.5" transform="rotate(-90 248.5 126.5)">GND</text>
<text x="107.5" y="137.9" transform="rotate(-90 107.5 137.9)">GND</text>
<text x="117.7" y="137.9" transform="rotate(-90 117.7 137.9)">GND</text>
<text x="127.9" y="137.9" transform="rotate(-90 127.9 137.9)">GND</text>
<text x="136.8" y="144.8" transform="rotate(-90 136.8 144.8)">R35</text>
<text x="139.3" y="144.8" transform="rotate(-90 139.3 144.8)">R36</text>
<text x="141.6" y="147.9">R13</text>
<text x="150.4" y="145.6">GND</text>
<text x="127.5" y="159.6">GND</text>
<text x="131.7" y="156.2" transform="rotate(-90 131.7 156.2)">C29</text>
</g>
<g font-size="1.8" fill="#840084">
<text x="131.7" y="44.4" transform="rotate(-90 131.7 44.4)">100nF</text>
<text x="71.1" y="75.8">100nF</text>
<text x="174.3" y="75.8">100nF</text>
<text x="174.3" y="86">100nF</text>
<text x="174.3" y="101.2">100nF</text>
<text x="221.8" y="99.9">2.2k</text>
<text x="221.8" y="102.5">2.2k</text>
<text x="71.1" y="113.9">100nF</text>
<text x="165.7" y="112.6">820</text>
<text x="174.3" y="111.4">100nF</text>
<text x="219.7" y="115.2">47k</text>
<text x="120.2" y="141" transform="rotate(-90 120.2 141)">4.7k</text>
<text x="122.8" y="141" transform="rotate(-90 122.8 141)">4.7k</text>
<text x="138" y="139.7" transform="rotate(-90 138 139.7)">10k</text>
<text x="140.6" y="139.7" transform="rotate(-90 140.6 139.7)">1k</text>
<text x="131.7" y="148.6" transform="rotate(-90 131.7 148.6)">100nF</text>
<text x="141.1" y="145.6">10k</text>
</g>
<g font-size="1.8" fill="#a90000">
<text x="230.4" y="70.9">3</text>
<text x="239.8" y="66.1" transform="rotate(-90 239.8 66.1)">19</text>
<text x="230.4" y="73.4">5</text>
<text x="230.4" y="75.9">6</text>
<text x="229.8" y="83.6">11</text>
<text x="230.4" y="78.5">8</text>
<text x="230.4" y="81">9</text>
<text x="229.8" y="86.1">12</text>
<text x="229.8" y="88.6">14</text>
<text x="229.8" y="93.7">15</text>
<text x="229.8" y="98.8">17</text>
<text x="229.8" y="101.3">18</text>
<text x="230.4" y="106.4">2</text>
<text x="230.4" y="109">1</text>
<text x="237.2" y="118.8" transform="rotate(-90 237.2 118.8)">7</text>
</g>
</svg>
